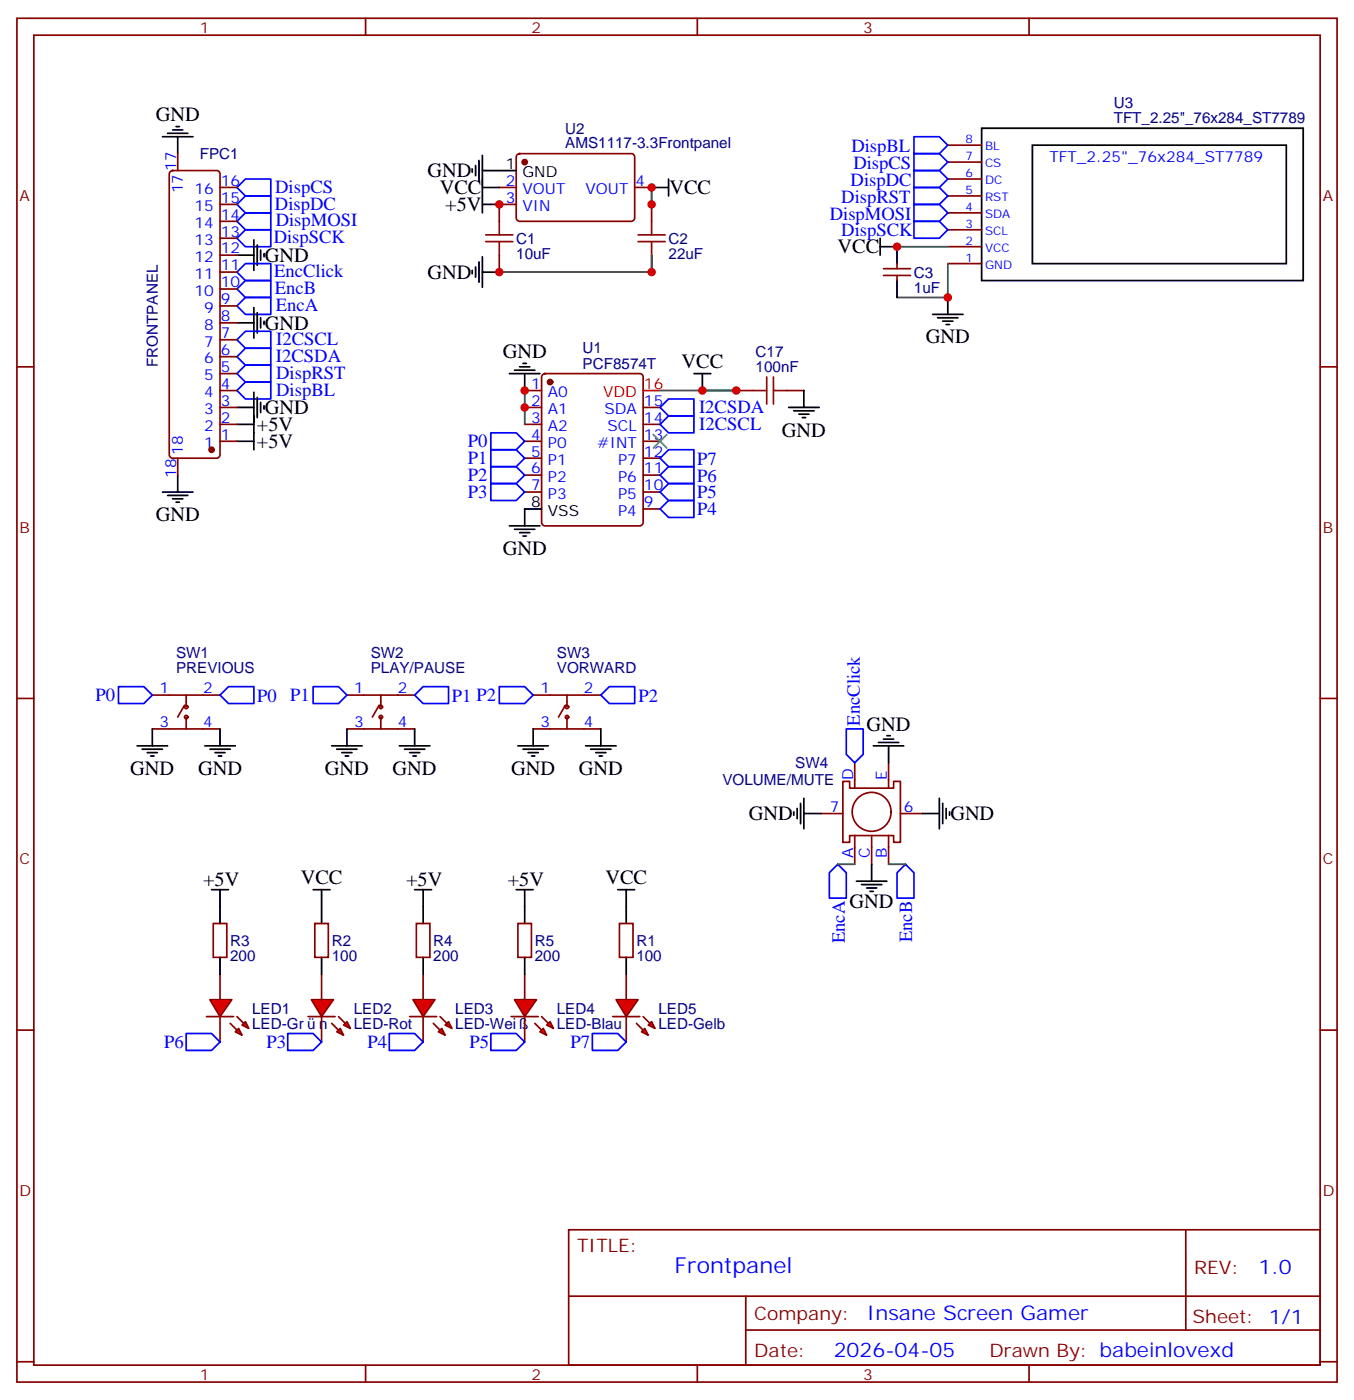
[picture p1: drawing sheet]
<svg xmlns="http://www.w3.org/2000/svg" width="282mm" height="292mm" viewBox="0 0 282 292" stroke-linecap="round" stroke-linejoin="round" font-family="sans-serif">
<g fill="none" stroke="#870000" stroke-width=".35">
<path d="M3.5 3.8h275.2v284.3h-275.2zM7.1 7.3h268.1v277.3h-268.1zM76.2 3.8v3.5M145.3 3.8v3.5M214.5 3.8v3.5M3.5 76.5h3.6M113.1 78.1l.5-.2h19.7a.71 .71 0 0 1 .8 .7v30.3a.76 .76 0 0 1-.8 .7h-19.7a.76 .76 0 0 1-.7-.7v-30.3zM275.2 76.5h3.5M109.4 81.4h3.5M109.4 84.9h3.5M109.4 88.5h3.5M109.4 92h3.5"/>
<path d="M109.4 95.5h3.5M109.4 99.1h3.5M134.1 84.9h3.5M134.1 88.5h3.5M134.1 92h3.5M134.1 95.5h3.5M134.1 99.1h3.5M109.4 102.6h3.5M134.1 102.6h3.5M134.1 106.1h3.5M3.5 145.6h3.6M31.7 144.9h14.2"/>
<path d="M31.7 152h14.2M38.5 147l-1.5 2.5M38.8 144.9v2.5M38.8 149.5v2.5M72.3 144.9h14.1M72.3 152h14.1M79 147l-1.4 2.5M79.4 144.9v2.5M79.4 149.5v2.5M111.1 144.9h14.1M111.1 152h14.1M117.8 147l-1.4 2.5"/>
<path d="M118.2 144.9v2.5M118.2 149.5v2.5M178.2 159v5.3M185.2 159v5.3M275.2 145.6h3.5M171.1 169.6h4.6M175.7 162.9h1.4v1.4h9.2v-1.4h1.4v12.7h-1.4v-1.4h-9.2v1.4h-1.4zM178.2 174.2v6M181.7 174.2v6M185.2 174.2v6M187.7 169.6h4.6M3.5 214.8h3.6"/>
<path d="M275.2 214.8h3.5M118.5 256.4h156.7v28.2h-156.7zM247.2 256.4v20.9M118.6 270.2h156.4M155.4 277.3h119.6M155.4 270.2v14.2M3.5 283.9h3.6M76.2 284.6v3.5M145.3 284.6v3.5M214.5 284.6v3.5M275.2 283.9h3.5"/>
<circle cx="38.8" cy="149.5" r=".35"/>
<circle cx="38.8" cy="147.4" r=".35"/>
<circle cx="79.4" cy="149.5" r=".35"/>
<circle cx="79.4" cy="147.4" r=".35"/>
<circle cx="118.2" cy="147.4" r=".35"/>
<circle cx="118.2" cy="149.5" r=".35"/>
<circle cx="181.7" cy="169.3" r="4.1"/>
</g>
<circle cx="114.7" cy="79.7" r=".53" fill="#870000" stroke="#870000" stroke-width=".35"/>
<g fill="none" stroke="#000" stroke-width=".35">
<path d="M33.9 28.5h6.3M34.9 27.8h4.3M36 27.1h2.1M36.7 26.4h.7M37 28.5v3.5M49.4 53.2h3.5M52.9 50v6.4M53.6 51.1v4.2M54.3 52.1v2.2M55 52.8v.8M49.4 67.3h3.5M52.9 64.1v6.4"/>
<path d="M53.6 65.2v4.2M54.3 66.3v2.1M55 67v.7M37 99.1v3.5M49.4 84.9h3.5M49.4 88.5h3.5M49.4 92h3.5M52.9 81.8v12M53.6 82.8v4.3M54.3 83.9v2.1M55 84.6v.7M33.9 102.6h6.3"/>
<path d="M34.9 103.3h4.3M36 104h2.1M36.7 104.7h.7M109.4 106.1h3.5"/>
</g>
<path d="M134.1 81.4h3.5" fill="none" stroke="#f00" stroke-width=".35"/>
<path d="M49.4 39.1l1.8-1.8h5.2v3.6h-5.2zM49.4 42.6l1.8-1.7h5.2v3.5h-5.2zM49.4 46.1l1.8-1.7h5.2v3.5h-5.2zM49.4 49.7l1.8-1.8h5.2v3.5h-5.2zM49.4 56.7l1.8-1.7h5.2v3.5h-5.2zM49.4 60.3l1.8-1.8h5.2v3.5h-5.2zM49.4 63.8l1.8-1.8h5.2v3.5h-5.2zM49.4 70.8l1.8-1.7h5.2v3.5h-5.2zM49.4 74.4l1.8-1.8h5.2v3.5h-5.2zM51.2 76.1h5.2v3.6h-5.2l-1.8-1.8zM49.4 81.4l1.8-1.7h5.2v3.5h-5.2z" fill="none" stroke="#00f" stroke-width=".35"/>
<g fill="#f00" stroke="#870000" stroke-width=".35">
<path d="M43.7 208.4h4.6l-2.4 3.5z"/>
<path d="M43 211.9h5.7z"/>
</g>
<g fill="#870000" stroke="#870000" stroke-width=".35">
<path d="M49.4 211.9l1.4 1.5z"/>
<path d="M48 213.4l1.4 1.4z"/>
</g>
<g fill="#f00" stroke="#870000" stroke-width=".35">
<path d="M50.4 213.7l.8-.7 .7 1.4z"/>
<path d="M49 215.1l.7-.7 .7 1.4z"/>
</g>
<path d="M45.9 203.1v5.3M45.9 211.9v5.3" fill="none" stroke="#870000" stroke-width=".35"/>
<g fill="#f00" stroke="#870000" stroke-width=".35">
<path d="M64.9 208.4h4.6l-2.5 3.5z"/>
<path d="M64.2 211.9h5.6z"/>
</g>
<g fill="#870000" stroke="#870000" stroke-width=".35">
<path d="M70.6 211.9l1.4 1.5z"/>
<path d="M69.1 213.4l1.5 1.4z"/>
</g>
<g fill="#f00" stroke="#870000" stroke-width=".35">
<path d="M71.6 213.7l.7-.7 .7 1.4z"/>
<path d="M70.2 215.1l.7-.7 .7 1.4z"/>
</g>
<path d="M67 203.1v5.3M67 211.9v5.3" fill="none" stroke="#870000" stroke-width=".35"/>
<g fill="#f00" stroke="#870000" stroke-width=".35">
<path d="M86.1 208.4h4.6l-2.5 3.5z"/>
<path d="M85.4 211.9h5.6z"/>
</g>
<g fill="#870000" stroke="#870000" stroke-width=".35">
<path d="M91.7 211.9l1.4 1.5z"/>
<path d="M90.3 213.4l1.4 1.4z"/>
</g>
<g fill="#f00" stroke="#870000" stroke-width=".35">
<path d="M92.8 213.7l.7-.7 .7 1.4z"/>
<path d="M91.4 215.1l.7-.7 .7 1.4z"/>
</g>
<path d="M88.2 203.1v5.3M88.2 211.9v5.3" fill="none" stroke="#870000" stroke-width=".35"/>
<g fill="#f00" stroke="#870000" stroke-width=".35">
<path d="M107.2 208.4h4.6l-2.4 3.5z"/>
<path d="M106.5 211.9h5.7z"/>
</g>
<g fill="#870000" stroke="#870000" stroke-width=".35">
<path d="M112.9 211.9l1.4 1.5z"/>
<path d="M111.5 213.4l1.4 1.4z"/>
</g>
<g fill="#f00" stroke="#870000" stroke-width=".35">
<path d="M113.9 213.7l.8-.7 .7 1.4z"/>
<path d="M112.5 215.1l.7-.7 .7 1.4z"/>
</g>
<path d="M109.4 203.1v5.3M109.4 211.9v5.3" fill="none" stroke="#870000" stroke-width=".35"/>
<g fill="#f00" stroke="#870000" stroke-width=".35">
<path d="M128.4 208.4h4.6l-2.5 3.5z"/>
<path d="M127.7 211.9h5.6z"/>
</g>
<g fill="#870000" stroke="#870000" stroke-width=".35">
<path d="M134.1 211.9l1.4 1.5z"/>
<path d="M132.6 213.4l1.5 1.4z"/>
</g>
<g fill="#f00" stroke="#870000" stroke-width=".35">
<path d="M135.1 213.7l.7-.7 .7 1.4z"/>
<path d="M133.7 215.1l.7-.7 .7 1.4z"/>
</g>
<g fill="none" stroke="#870000" stroke-width=".35">
<path d="M35.5 35.8l.5-.2h9.2a.71 .71 0 0 1 .7 .7v58.5a.76 .76 0 0 1-.7 .7h-9.2a.76 .76 0 0 1-.7-.7v-58.5zM37 32v3.6M45.9 39.1h3.5M104.1 39.1h3.5M107.8 32.2l.5-.2h23.3a.71 .71 0 0 1 .7 .7v12.7a.76 .76 0 0 1-.7 .7h-23.3a.76 .76 0 0 1-.7-.7v-12.7zM132.3 39.1h3.5M197.6 37.3h7M197.6 33.8h7M197.6 30.3h7M45.9 42.6h3.5M45.9 46.1h3.5M45.9 49.7h3.5"/>
<path d="M45.9 53.2h3.5M45.9 56.7h3.5M104.1 53.2v3.5M107.6 42.6h-3.5v3.5M135.8 42.6v3.5M135.8 53.2v3.5M184.1 56h5.7M184.1 57.4h5.7M187 55v1M187 57.4v1.1M197.6 55h7M197.6 51.4h7"/>
<path d="M197.6 47.9h7M197.6 44.4h7M197.6 40.9h7M45.9 60.3h3.5M45.9 63.8h3.5M45.9 67.3h3.5M45.9 70.8h3.5M45.9 74.4h3.5M45.9 77.9h3.5M37 95.5v3.6M45.9 81.4h3.5M45.9 84.9h3.5"/>
<path d="M45.9 88.5h3.5M45.9 92h3.5M153.5 81.4h3.5M164 81.4h3.6M44.4 192.5h2.9v7.1h-2.9zM65.6 192.5h2.8v7.1h-2.8zM86.8 192.5h2.8v7.1h-2.8zM107.9 192.5h2.9v7.1h-2.9zM129.1 192.5h2.8v7.1h-2.8zM130.5 203.1v5.3M130.5 211.9v5.3"/>
</g>
<g fill="#870000" stroke="#870000" stroke-width=".35">
<circle cx="44.1" cy="93.8" r=".53"/>
<circle cx="109.4" cy="33.8" r=".53"/>
</g>
<g fill="none" stroke="#000" stroke-width=".35">
<path d="M98.4 35.2v.7M99.1 34.5v2.1M99.8 33.4v4.3M100.5 35.6h7.1M100.5 39.1h3.6M100.5 32.4v12M135.8 39.1h3.5M139.3 37.3v3.6M204.6 26.7h67v31.8h-67zM215.2 30.3h52.9v24.7h-52.9zM98.4 56.4v.7M99.1 55.7v2.1"/>
<path d="M99.8 54.6v4.2M100.5 53.6v6.3M100.5 42.6h3.6M100.5 56.7h3.6M183.4 51.4h3.6v3.6M183.4 49.7v3.5M187 58.5v3.5M106.2 77.9h6.3M107.2 77.2h4.3M108.3 76.5h2.1M109 75.8h.7M109.4 77.9v3.5"/>
<path d="M144.6 77.9h3.6M146.4 77.9v3.5M194.4 65.5h6.3M195.4 66.3h4.3M196.5 67h2.1M197.2 67.7h.7M197.6 62v3.5M164.4 84.9h6.3M165.5 85.7h4.2M166.5 86.4h2.1M167.2 87.1h.7M167.6 81.4v3.5"/>
<path d="M106.2 109.6h6.3M107.2 110.3h4.3M108.3 111.1h2.1M109 111.8h.7M109.4 106.1v3.5M28.6 155.5h6.3M29.6 156.2h4.3M30.7 156.9h2.1M31.4 157.6h.7M31.7 152v3.5M42.7 155.5h6.3M43.7 156.2h4.3"/>
<path d="M44.8 156.9h2.1M45.5 157.6h.7M45.9 152v3.5M69.1 155.5h6.4M70.2 156.2h4.2M71.3 156.9h2.1M72 157.6h.7M72.3 152v3.5M83.3 155.5h6.3M84.3 156.2h4.2M85.4 156.9h2.1M86.1 157.6h.7"/>
<path d="M86.4 152v3.5M107.9 155.5h6.4M109 156.2h4.2M110.1 156.9h2.1M110.8 157.6h.7M111.1 152v3.5M122.1 155.5h6.3M123.1 156.2h4.3M124.2 156.9h2.1M124.9 157.6h.7M125.2 152v3.5M182 155.5h6.4"/>
<path d="M183.1 154.8h4.2M184.1 154.1h2.2M184.9 153.4h.7M185.2 155.5v3.5M165.5 169.3v.7M166.2 168.6v2.1M166.9 167.5v4.2M167.6 169.6h3.5M167.6 166.4v6.4M192.3 169.6h3.5M195.8 166.4v6.4M196.5 167.5v4.2"/>
<path d="M197.2 168.6v2.1M197.9 169.3v.7M44.1 185.5h3.5M45.9 185.5v7M45.9 199.6v3.5M65.3 185.5h3.5M67 185.5v7M67 199.6v3.5M86.4 185.5h3.6M88.2 185.5v7M88.2 199.6v3.5M107.6 185.5h3.5"/>
<path d="M109.4 185.5v7M109.4 199.6v3.5M128.8 185.5h3.5M130.5 185.5v7M130.5 199.6v3.5M178.5 183.7h6.4M179.6 184.4h4.2M180.6 185.1h2.1M181.3 185.8h.7M181.7 180.2v3.5"/>
</g>
<path d="M101.2 50.4h5.7M101.2 49h5.7M104.1 46.1v2.9M104.1 50.4v2.8M133 50.4h5.6M133 49h5.6M135.8 46.1v2.9M135.8 50.4v2.8M159.8 78.6v5.6M161.2 78.6v5.6M157 81.4h2.8M161.2 81.4h2.8" fill="none" stroke="#a10000" stroke-width=".35"/>
<g fill="none" stroke="#00f" stroke-width=".35">
<path d="M190.5 35.6h5.3l1.8 1.7-1.8 1.8h-5.3zM190.5 32h5.3l1.8 1.8-1.8 1.8h-5.3zM190.5 39.1h5.3l1.8 1.8-1.8 1.7h-5.3zM190.5 28.5h5.3l1.8 1.8-1.8 1.7h-5.3zM190.5 46.1h5.3l1.8 1.8-1.8 1.8h-5.3zM190.5 42.6h5.3l1.8 1.8-1.8 1.7h-5.3zM102.3 90.2h5.3l1.8 1.8-1.8 1.8h-5.3zM102.3 93.8h5.3l1.8 1.7-1.8 1.8h-5.3zM102.3 97.3h5.3l1.8 1.8-1.8 1.7h-5.3zM137.6 88.5l1.7-1.8h5.3v3.5h-5.3zM137.6 84.9l1.7-1.7h5.3v3.5h-5.3zM137.6 99.1l1.7-1.8h5.3v3.5h-5.3z"/>
<path d="M139.3 93.8h5.3v3.5h-5.3l-1.7-1.8zM102.3 100.8h5.3l1.8 1.8-1.8 1.8h-5.3zM137.6 106.1l1.7-1.7h5.3v3.5h-5.3zM137.6 102.6l1.7-1.8h5.3v3.6h-5.3zM24.7 143.2h5.3l1.7 1.7-1.7 1.8h-5.3zM45.9 144.9l1.7-1.7h5.3v3.5h-5.3zM65.3 143.2h5.3l1.7 1.7-1.7 1.8h-5.3zM86.4 144.9l1.8-1.7h5.3v3.5h-5.3zM104.1 143.2h5.3l1.7 1.7-1.7 1.8h-5.3zM125.2 144.9l1.8-1.7h5.3v3.5h-5.3zM176.4 152h3.5v5.3l-1.7 1.7-1.8-1.7zM174.6 180.2l1.8 1.8v5.3h-3.5v-5.3z"/>
<path d="M188.7 180.2l1.8 1.8v5.3h-3.5v-5.3zM38.8 215.5h5.3l1.8 1.7-1.8 1.8h-5.3zM60 215.5h5.3l1.7 1.7-1.7 1.8h-5.3zM81.1 215.5h5.3l1.8 1.7-1.8 1.8h-5.3zM102.3 215.5h5.3l1.8 1.7-1.8 1.8h-5.3zM123.5 215.5h5.3l1.7 1.7-1.7 1.8h-5.3z"/>
</g>
<path d="M135.8 39.1v3.5M135.8 53.2v3.5h-31.7M187 51.4h10.6M197.6 55v7h-10.6M109.4 81.4v7.1M137.6 81.4h15.9M174.6 180.2h3.6M185.2 180.2h3.5" fill="none" stroke="#008700" stroke-width=".35"/>
<path d="M136.2 90.6l2.8 2.8M139 90.6l-2.8 2.8" fill="none" stroke="#3c3" stroke-width=".35"/>
<g fill="#c00">
<circle cx="135.8" cy="39.1" r=".88"/>
<circle cx="104.1" cy="42.6" r=".88"/>
<circle cx="135.8" cy="42.6" r=".88"/>
<circle cx="104.1" cy="56.7" r=".88"/>
<circle cx="135.8" cy="56.7" r=".88"/>
<circle cx="153.5" cy="81.4" r=".88"/>
<circle cx="146.4" cy="81.4" r=".88"/>
<circle cx="109.4" cy="81.4" r=".88"/>
<circle cx="109.4" cy="84.9" r=".88"/>
<circle cx="197.6" cy="62" r=".88"/>
<circle cx="187" cy="51.4" r=".88"/>
</g>
<text font-size="4.6" fill="#00f" x="140.6" y="265.4">Frontpanel</text>
<g font-size="4.2">
<text x="32.5" y="25.3">GND</text>
<text x="89.1" y="37">GND</text>
<text x="91.7" y="40.5">VCC</text>
<text x="139.5" y="40.5">VCC</text>
<text x="92.8" y="44.1">+5V</text>
<text x="174.6" y="52.8">VCC</text>
<text x="55.2" y="54.6">GND</text>
<text x="89.1" y="58.2">GND</text>
<text x="55.2" y="68.7">GND</text>
<text x="193" y="71.5">GND</text>
<text x="104.8" y="74.7">GND</text>
<text x="142" y="76.8">VCC</text>
<text x="53.6" y="89.9">+5V</text>
<text x="55.2" y="86.4">GND</text>
<text x="53.6" y="93.4">+5V</text>
<text x="163" y="91">GND</text>
<text x="32.5" y="108.7">GND</text>
<text x="104.8" y="115.7">GND</text>
<text x="180.6" y="152.3">GND</text>
<text x="27.2" y="161.6">GND</text>
<text x="41.3" y="161.6">GND</text>
<text x="67.7" y="161.6">GND</text>
<text x="81.8" y="161.6">GND</text>
<text x="106.5" y="161.6">GND</text>
<text x="120.6" y="161.6">GND</text>
<text x="156.1" y="171">GND</text>
<text x="198.1" y="171">GND</text>
<text x="42.3" y="184.8">+5V</text>
<text x="62.7" y="184.4">VCC</text>
<text x="84.7" y="184.8">+5V</text>
<text x="105.8" y="184.8">+5V</text>
<text x="126.2" y="184.4">VCC</text>
<text x="177.1" y="189.4">GND</text>
</g>
<g font-size="4.2" fill="#00f">
<text x="262.3" y="265.7">1.0</text>
<text x="180.7" y="275.2">Insane Screen Gamer</text>
<text x="173.8" y="283">2026-04-05</text>
</g>
<g font-size="3.9" fill="#00f">
<text x="177.5" y="31.6">DispBL</text>
<text x="177.9" y="35.2">DispCS</text>
<text x="57.4" y="40.2">DispCS</text>
<text x="177.3" y="38.7">DispDC</text>
<text x="57.3" y="43.7">DispDC</text>
<text x="57.5" y="47.2">DispMOSI</text>
<text x="173" y="45.8">DispMOSI</text>
<text x="175.4" y="42.2">DispRST</text>
<text x="57.1" y="50.8">DispSCK</text>
<text x="175.4" y="49.3">DispSCK</text>
<text x="57.2" y="57.8">EncClick</text>
<text x="57.3" y="61.3">EncB</text>
<text x="57.5" y="64.9">EncA</text>
<text x="57.6" y="71.9">I2CSCL</text>
<text x="57.5" y="75.5">I2CSDA</text>
<text x="57.6" y="82.5">DispBL</text>
<text x="57.6" y="79">DispRST</text>
<text x="145.7" y="86">I2CSDA</text>
<text x="145.8" y="89.6">I2CSCL</text>
<text x="97.5" y="93.3">P0</text>
<text x="97.5" y="96.7">P1</text>
<text x="97.5" y="100.2">P2</text>
<text x="145.3" y="100.4">P6</text>
<text x="145.3" y="96.9">P7</text>
<text x="97.5" y="103.8">P3</text>
<text x="145.3" y="107.5">P4</text>
<text x="145.3" y="103.9">P5</text>
<text x="19.9" y="146.2">P0</text>
<text x="53.6" y="146.3">P0</text>
<text x="60.5" y="146.1">P1</text>
<text x="94.2" y="146.3">P1 P2</text>
<text x="133.1" y="146.3">P2</text>
<text x="179.2" y="151.3" transform="rotate(-90 179.2 151.3)">EncClick</text>
<text x="176.1" y="196.7" transform="rotate(-90 176.1 196.7)">EncA</text>
<text x="190.1" y="196.5" transform="rotate(-90 190.1 196.5)">EncB</text>
<text x="34.2" y="218.4">P6</text>
<text x="55.5" y="218.5">P3</text>
<text x="76.6" y="218.4">P4</text>
<text x="97.9" y="218.4">P5</text>
<text x="118.9" y="218.4">P7</text>
</g>
<g font-size="3.9" fill="#800">
<text x="120.3" y="261">TITLE:</text>
<text x="248.9" y="265.7">REV:</text>
<text x="157.2" y="275.2">Company:</text>
<text x="248.6" y="275.8">Sheet: 1/1</text>
<text x="157.2" y="282.9">Date:</text>
<text x="206.2" y="282.9">Drawn By: babeinlovexd</text>
</g>
<g font-size="3.2" fill="#800">
<text x="41.6" y="6.8">1</text>
<text x="110.8" y="6.8">2</text>
<text x="179.9" y="6.8">3</text>
<text x="4.1" y="41.9">A</text>
<text x="275.7" y="41.9">A</text>
<text x="4.1" y="111.1">B</text>
<text x="275.7" y="111.1">B</text>
<text x="4.1" y="180.2">C</text>
<text x="275.7" y="180.2">C</text>
<text x="4.1" y="249.3">D</text>
<text x="275.7" y="249.3">D</text>
<text x="41.6" y="287.6">1</text>
<text x="110.8" y="287.6">2</text>
<text x="179.9" y="287.6">3</text>
</g>
<g font-size="3.2" fill="#000080">
<text x="232.1" y="22.5">U3</text>
<text x="117.8" y="27.9">U2</text>
<text x="232.1" y="25.7">TFT_2.25&quot;_76x284_ST7789</text>
<text x="41.7" y="33.2">FPC1</text>
<text x="117.8" y="30.9">AMS1117-3.3Frontpanel</text>
<text x="107.6" y="54">10uF</text>
<text x="107.6" y="50.8">C1</text>
<text x="139.3" y="54">22uF</text>
<text x="139.3" y="50.8">C2</text>
<text x="190.5" y="57.9">C3</text>
<text x="190.5" y="61">1uF</text>
<text x="32.9" y="76.5" transform="rotate(-90 32.9 76.5)">FRONTPANEL</text>
<text x="121.4" y="76.8">PCF8574T</text>
<text x="121.4" y="73.7">U1</text>
<text x="157.5" y="77.5">100nF</text>
<text x="157.5" y="74.4">C17</text>
<text x="36.7" y="137.2">SW1</text>
<text x="77.3" y="137.2">SW2</text>
<text x="116.1" y="137.2">SW3</text>
<text x="36.7" y="140.3">PREVIOUS</text>
<text x="77.3" y="140.3">PLAY/PAUSE</text>
<text x="116.1" y="140.3">VORWARD</text>
<text x="165.8" y="160.2">SW4</text>
<text x="150.6" y="163.7">VOLUME/MUTE</text>
<text x="48" y="197.2">R3</text>
<text x="69.1" y="197.2">R2</text>
<text x="90.3" y="197.2">R4</text>
<text x="111.5" y="197.2">R5</text>
<text x="132.6" y="197.2">R1</text>
<text x="48" y="200.4">200</text>
<text x="69.1" y="200.4">100</text>
<text x="90.3" y="200.4">200</text>
<text x="111.5" y="200.4">200</text>
<text x="132.6" y="200.4">100</text>
<text x="52.6" y="214.5">LED-Gr</text>
<text x="52.6" y="211.4">LED1</text>
<text x="66.5" y="214.5">n</text>
<text x="73.7" y="214.5">LED-Rot</text>
<text x="73.7" y="211.4">LED2</text>
<text x="94.9" y="214.5">LED-Wei</text>
<text x="94.9" y="211.4">LED3</text>
<text x="116.1" y="214.5">LED-Blau</text>
<text x="116.1" y="211.4">LED4</text>
<text x="137.2" y="214.5">LED-Gelb</text>
<text x="137.2" y="211.4">LED5</text>
</g>
<g font-size="3.2" fill="#00f">
<text x="36.7" y="35.6" transform="rotate(-90 36.7 35.6)">17</text>
<text x="218.7" y="33.8">TFT_2.25&quot;_76x284_ST7789</text>
<text x="38.1" y="40.3" transform="rotate(-90 38.1 40.3)">17</text>
<text x="40.5" y="40.5">16</text>
<text x="46" y="38.7">16</text>
<text x="105.4" y="38.7">2</text>
<text x="108.9" y="40.5">VOUT</text>
<text x="122" y="40.5">VOUT</text>
<text x="132.5" y="38.7">4</text>
<text x="40.5" y="44">15</text>
<text x="40.5" y="47.6">14</text>
<text x="46" y="42.3">15</text>
<text x="46" y="45.8">14</text>
<text x="105.4" y="42.3">3</text>
<text x="108.9" y="44">VIN</text>
<text x="40.5" y="51.1">13</text>
<text x="46" y="49.3">13</text>
<text x="46" y="52.8">12</text>
<text x="40.5" y="54.6">12</text>
<text x="40.5" y="58.1">11</text>
<text x="46" y="56.4">11</text>
<text x="46" y="59.9">10</text>
<text x="40.5" y="61.7">10</text>
<text x="42.5" y="65.2">9</text>
<text x="46" y="63.4">9</text>
<text x="42.5" y="68.7">8</text>
<text x="46" y="67">8</text>
<text x="46" y="70.5">7</text>
<text x="42.5" y="72.2">7</text>
<text x="42.5" y="75.8">6</text>
<text x="46" y="74">6</text>
<text x="46" y="77.5">5</text>
<text x="42.5" y="79.3">5</text>
<text x="42.5" y="82.8">4</text>
<text x="46" y="81.1">4</text>
<text x="110.7" y="81.1">1</text>
<text x="114.2" y="82.8">A0</text>
<text x="42.5" y="86.4">3</text>
<text x="42.5" y="89.9">2</text>
<text x="46" y="84.6">3</text>
<text x="46" y="88.1">2</text>
<text x="110.7" y="84.6">2</text>
<text x="110.7" y="88.1">3</text>
<text x="114.2" y="86.4">A1</text>
<text x="114.2" y="89.9">A2</text>
<text x="126" y="86.4">SDA</text>
<text x="126.6" y="89.9">SCL</text>
<text x="134.2" y="88.1">14</text>
<text x="134.2" y="84.6">15</text>
<text x="38.1" y="94.8" transform="rotate(-90 38.1 94.8)">18</text>
<text x="42.5" y="93.4">1</text>
<text x="46" y="91.7">1</text>
<text x="110.7" y="91.7">4</text>
<text x="110.7" y="95.2">5</text>
<text x="114.2" y="93.4">P0</text>
<text x="124.5" y="93.4">#INT</text>
<text x="134.2" y="95.2">12</text>
<text x="134.2" y="91.7">13</text>
<text x="36.7" y="99.6" transform="rotate(-90 36.7 99.6)">18</text>
<text x="110.7" y="98.7">6</text>
<text x="114.2" y="96.9">P1</text>
<text x="114.2" y="100.5">P2</text>
<text x="128.8" y="100.5">P6</text>
<text x="128.8" y="96.9">P7</text>
<text x="134.2" y="98.7">11</text>
<text x="110.7" y="102.2">7</text>
<text x="114.2" y="104">P3</text>
<text x="128.8" y="107.5">P4</text>
<text x="128.8" y="104">P5</text>
<text x="134.2" y="105.8">9</text>
<text x="134.2" y="102.2">10</text>
<text x="33.3" y="144.6">1</text>
<text x="42.3" y="144.6">2</text>
<text x="73.8" y="144.6">1</text>
<text x="82.9" y="144.6">2</text>
<text x="112.6" y="144.6">1</text>
<text x="121.7" y="144.6">2</text>
<text x="33.3" y="151.6">3</text>
<text x="42.3" y="151.6">4</text>
<text x="73.8" y="151.6">3</text>
<text x="82.9" y="151.6">4</text>
<text x="112.6" y="151.6">3</text>
<text x="121.7" y="151.6">4</text>
<text x="177.8" y="162.6" transform="rotate(-90 177.8 162.6)">D</text>
<text x="184.9" y="162.6" transform="rotate(-90 184.9 162.6)">E</text>
<text x="173" y="169.3">7</text>
<text x="188.4" y="169.3">6</text>
<text x="177.8" y="178.8" transform="rotate(-90 177.8 178.8)">A</text>
<text x="181.3" y="178.9" transform="rotate(-90 181.3 178.9)">C</text>
<text x="184.9" y="178.8" transform="rotate(-90 184.9 178.8)">B</text>
</g>
<g font-size="3.2">
<text x="105.4" y="35.2">1</text>
<text x="108.9" y="37">GND</text>
<text x="110.7" y="105.8">8</text>
<text x="114.2" y="107.5">VSS</text>
</g>
<g font-size="3.2" fill="#f00">
<text x="125.7" y="82.8">VDD</text>
<text x="134.2" y="81.1">16</text>
</g>
<g font-size="2.5" fill="#00f">
<text x="201.3" y="29.9">8</text>
<text x="201.3" y="33.4">7</text>
<text x="205.3" y="34.9">CS</text>
<text x="205.3" y="31.3">BL</text>
<text x="201.3" y="40.5">5</text>
<text x="201.3" y="37">6</text>
<text x="205.3" y="41.9">RST</text>
<text x="205.3" y="38.4">DC</text>
<text x="201.3" y="47.6">3</text>
<text x="201.3" y="44">4</text>
<text x="205.3" y="45.4">SDA</text>
<text x="201.3" y="51.1">2</text>
<text x="205.3" y="52.5">VCC</text>
<text x="205.3" y="49">SCL</text>
<text x="201.3" y="54.6">1</text>
<text x="205.3" y="56">GND</text>
</g>
</svg>
